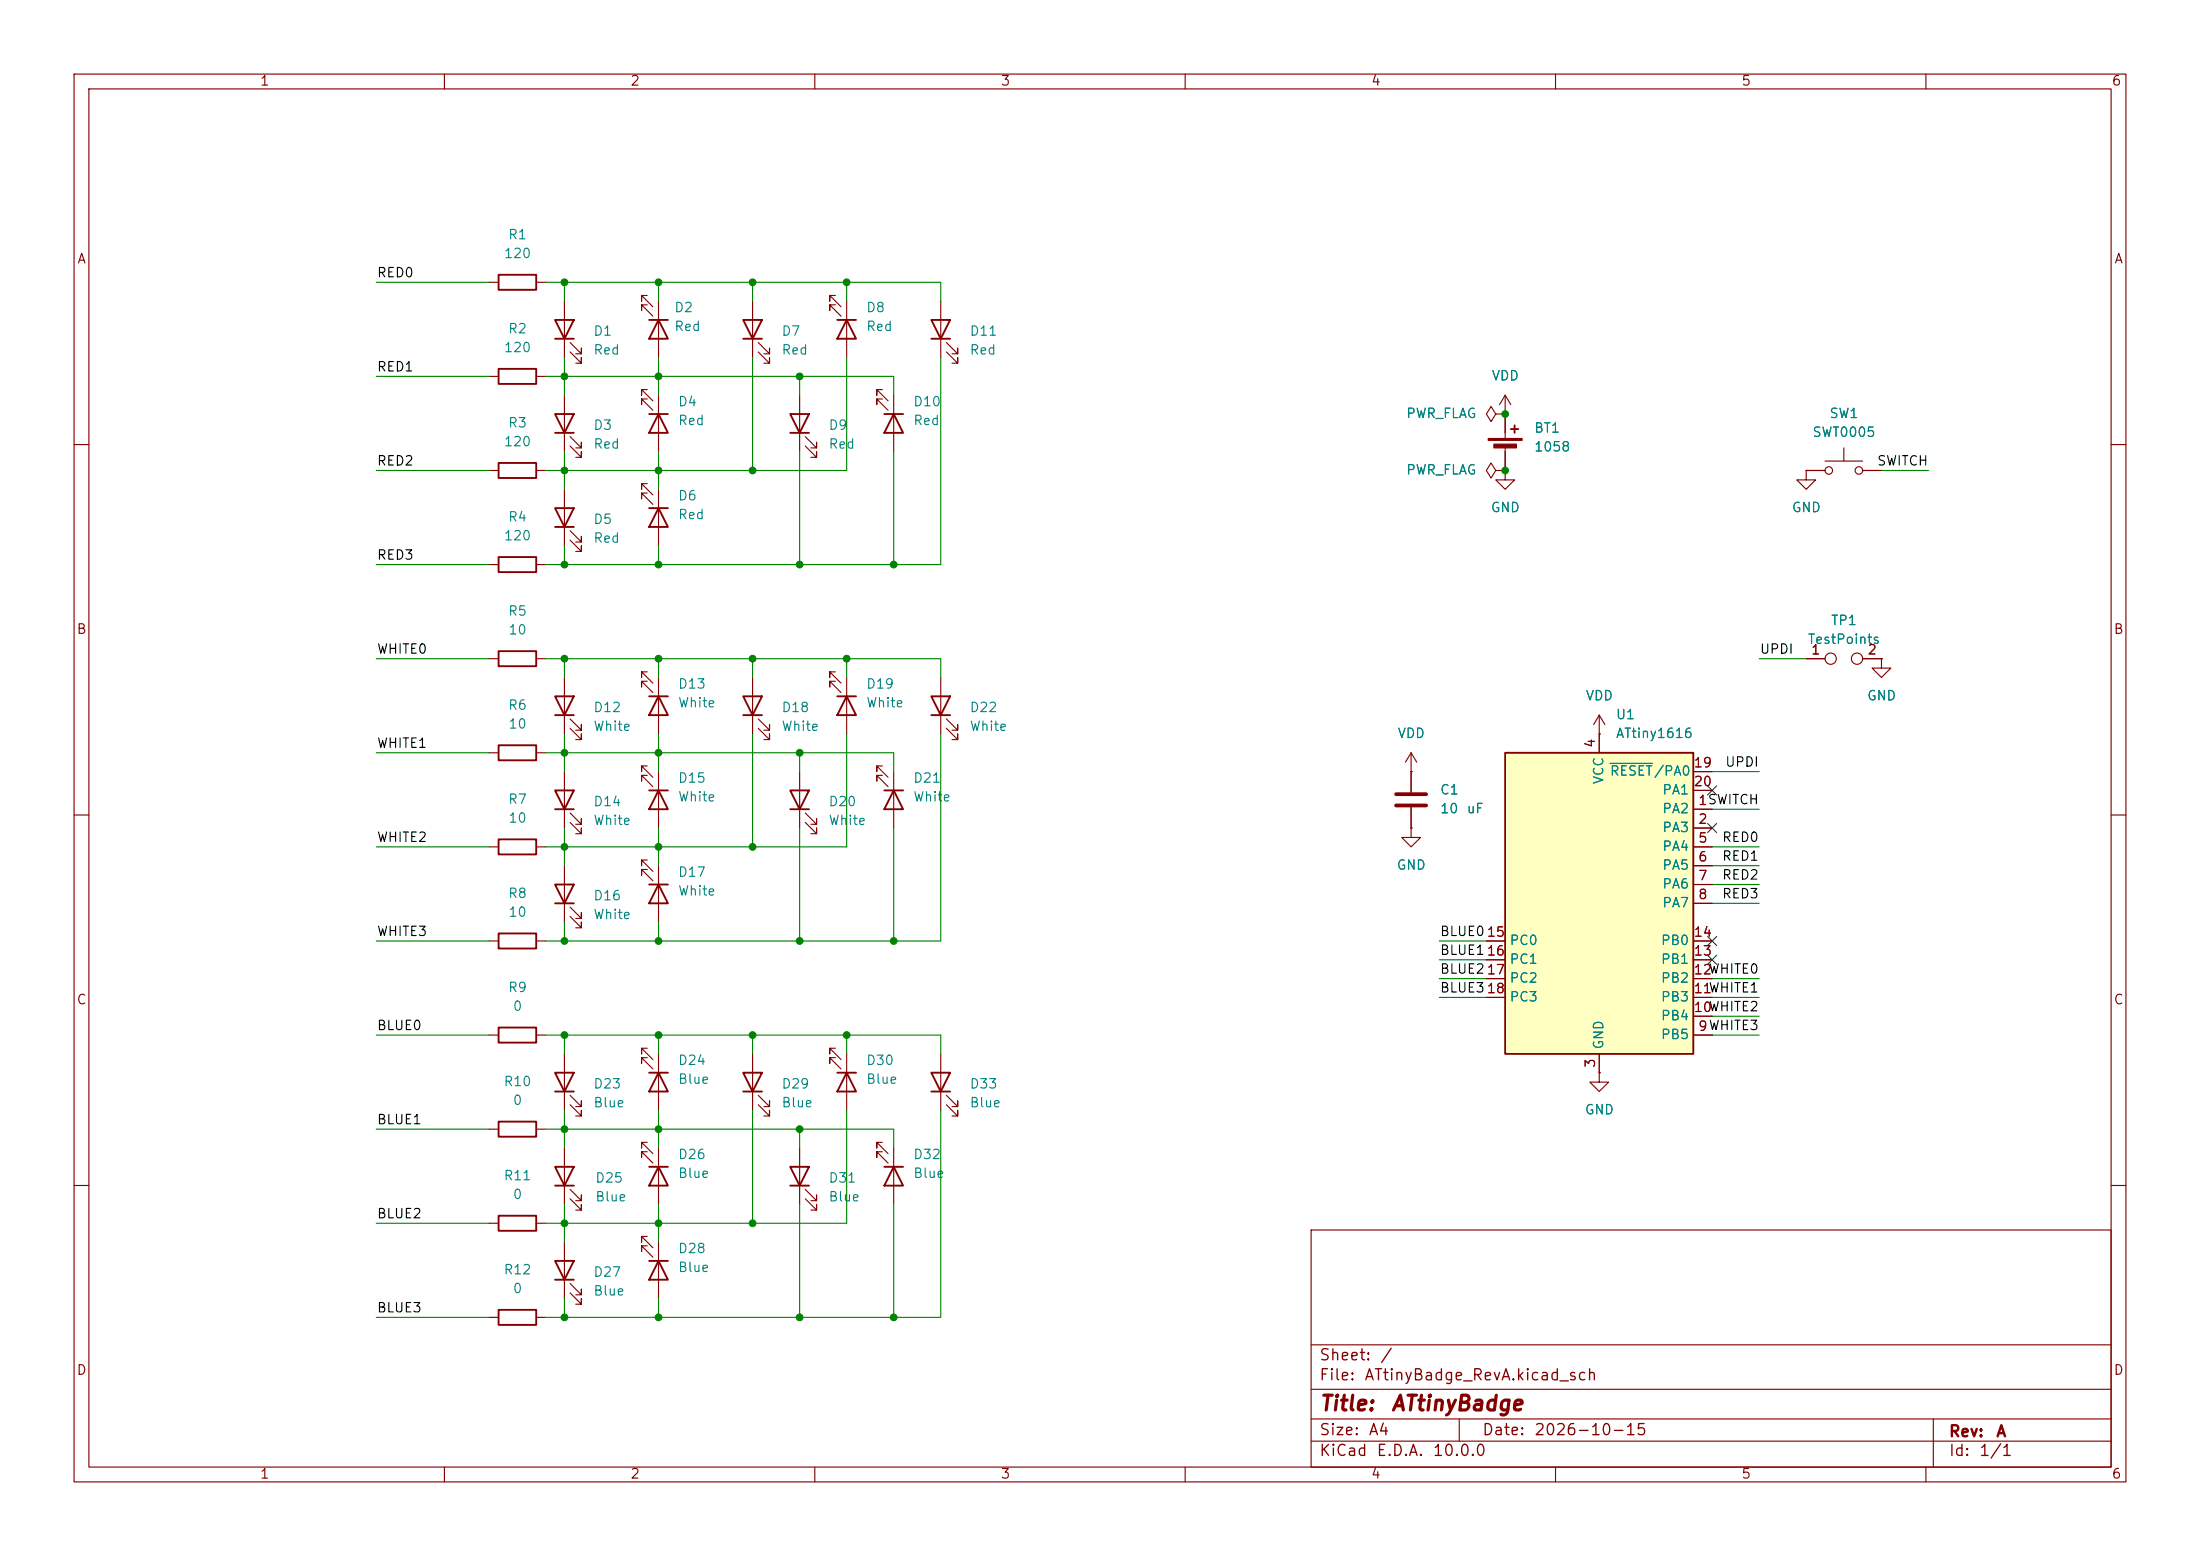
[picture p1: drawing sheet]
<svg xmlns="http://www.w3.org/2000/svg" width="297mm" height="210mm" viewBox="0 0 297 210" stroke-linecap="round" stroke-linejoin="round" font-family="sans-serif">
<g fill="none" stroke="#840000" stroke-width=".15">
<path d="M10 10h277v190h-277zM12 12h273v186h-273zM60 10v2M110 10v2M160 10v2M210 10v2M260 10v2M76.2 40.6v7.7M77 47.5l1.5 1.5v-.7v.7h-.8M77 46.2l1.5 1.6v-.8v.8h-.8M201.9 55.9l-.6-1-.6 1 .6 1 .6-1h1.3M203.2 55.9h.1"/>
<path d="M203.2 53.3v5.9M203.2 53.3l-.8 1.3M203.2 53.3l.8 1.3M10 60h2M201.9 63.5l-.6-1-.6 1 .6 1 .6-1h1.3M203.2 63.5v1.3h1.3l-1.3 1.2-1.3-1.2h1.3M203.2 63.5h.1M203.2 60.2v3.3M285 60h2M10 110h2M285 110h2M66 127h1.3"/>
<path d="M72.4 127h1.3M76.2 142.2v7.7M77 149.1l1.5 1.5v-.7v.7h-.8M77 147.8l1.5 1.6v-.8v.8h-.8M87.4 141.5h-.8v.7v-.7l1.5 1.5M87.4 142.7h-.8v.8v-.8l1.5 1.6M88.9 142.2v7.7M215.9 144.8v1.3h1.3l-1.3 1.2-1.3-1.2h1.3M215.9 144.8h.1M10 160h2M177 166h108v32h-108zM285 160h2"/>
<path d="M60 198v2M110 198v2M160 198v2M177 194.5h108M177 191.5h108M177 187.5h108M177 181.5h108M197 191.5v3M210 198v2M260 198v2M261 191.5v6.5"/>
</g>
<path d="M74.9 43.2h2.6l-1.3 2.5zM74.9 45.7h2.6M204 57.9h1M204.5 57.4v1M67.3 126h5.1v2h-5.1zM74.9 144.8h2.6l-1.3 2.5zM74.9 147.3h2.6M87.6 144.8h2.6M88.9 144.8l1.3 2.5h-2.6z" fill="none" stroke="#840000" stroke-width=".25"/>
<g fill="#840000" stroke="#840000" stroke-width=".15">
<path d="M200.9 59.2h4.6v.2h-4.6z"/>
<path d="M201.7 59.9h3v.6h-3z"/>
</g>
<path d="M203.2 101.6h25.4v40.6h-25.4z" fill="#ffffc2"/>
<g fill="none" stroke="#840000" stroke-width=".25">
<path d="M67.3 37.1h5.1v2h-5.1zM67.3 49.8h5.1v2h-5.1zM74.9 55.9h2.6l-1.3 2.5zM74.9 58.4h2.6M87.6 55.9h2.6M87.6 43.2h2.6M88.9 43.2l1.3 2.5h-2.6zM88.9 55.9l1.3 2.5h-2.6zM100.3 43.2h2.6l-1.3 2.5zM100.3 45.7h2.6M106.7 55.9h2.5l-1.3 2.5zM106.7 58.4h2.5"/>
<path d="M113 43.2h2.6M114.3 43.2l1.3 2.5h-2.6zM119.4 55.9h2.5M120.6 55.9l1.3 2.5h-2.5zM125.7 43.2h2.6l-1.3 2.5zM125.7 45.7h2.6M67.3 75.2h5.1v2h-5.1zM67.3 62.5h5.1v2h-5.1zM74.9 68.6h2.6l-1.3 2.5zM74.9 71.1h2.6M87.6 68.6h2.6M88.9 68.6l1.3 2.5h-2.6z"/>
<path d="M67.3 87.9h5.1v2h-5.1zM74.9 94h2.6l-1.3 2.5zM74.9 96.5h2.6M87.6 94h2.6M88.9 94l1.3 2.5h-2.6zM100.3 94h2.6l-1.3 2.5zM100.3 96.5h2.6M113 94h2.6M114.3 94l1.3 2.5h-2.6zM125.7 94h2.6l-1.3 2.5zM125.7 96.5h2.6M67.3 113.3h5.1v2h-5.1z"/>
<path d="M67.3 100.6h5.1v2h-5.1zM74.9 119.4h2.6l-1.3 2.5zM74.9 106.7h2.6l-1.3 2.5zM74.9 109.2h2.6M87.6 119.4h2.6M87.6 106.7h2.6M88.9 119.4l1.3 2.5h-2.6zM88.9 106.7l1.3 2.5h-2.6zM106.7 106.7h2.5l-1.3 2.5zM106.7 109.2h2.5M119.4 106.7h2.5M120.6 106.7l1.3 2.5h-2.5z"/>
<path d="M203.2 101.6h25.4v40.6h-25.4zM67.3 138.7h5.1v2h-5.1zM74.9 121.9h2.6M67.3 151.4h5.1v2h-5.1zM74.9 157.5h2.6l-1.3 2.5zM87.6 157.5h2.6M88.9 157.5l1.3 2.5h-2.6zM100.3 144.8h2.6l-1.3 2.5zM100.3 147.3h2.6M106.7 157.5h2.5l-1.3 2.5zM113 144.8h2.6M114.3 144.8l1.3 2.5h-2.6z"/>
<path d="M119.4 157.5h2.5M120.6 157.5l1.3 2.5h-2.5zM125.7 144.8h2.6l-1.3 2.5zM125.7 147.3h2.6M67.3 176.8h5.1v2h-5.1zM67.3 164.1h5.1v2h-5.1zM74.9 170.2h2.6l-1.3 2.5zM74.9 160h2.6M74.9 172.7h2.6M87.6 170.2h2.6M88.9 170.2l1.3 2.5h-2.6zM106.7 160h2.5"/>
</g>
<g fill="none" stroke="#840000" stroke-width=".15">
<path d="M66 38.1h1.3M72.4 38.1h1.3M87.4 39.9h-.8v.7v-.7l1.5 1.5M112.8 39.9h-.8v.7v-.7l1.5 1.5M66 50.8h1.3M72.4 50.8h1.3M76.2 53.3v7.7M77 58.9l1.5 1.6v-.8v.8h-.8M87.4 41.1h-.8v.8v-.8l1.5 1.6M87.4 52.6h-.8v.7v-.7l1.5 1.5M87.4 53.8h-.8v.8v-.8l1.5 1.6M88.9 40.6v7.7"/>
<path d="M88.9 53.3v7.7M101.6 40.6v7.7M102.4 47.5l1.5 1.5v-.7v.7h-.8M102.4 46.2l1.5 1.6v-.8v.8h-.8M107.9 53.3v7.7M108.7 58.9l1.5 1.6v-.8v.8h-.7M112.8 41.1h-.8v.8v-.8l1.5 1.6M114.3 40.6v7.7M119.1 52.6h-.7v.7v-.7l1.5 1.5M119.1 53.8h-.7v.8v-.8l1.5 1.6M120.6 53.3v7.7M127 40.6v7.7"/>
<path d="M127.8 47.5l1.5 1.5v-.7v.7h-.8M127.8 46.2l1.5 1.6v-.8v.8h-.8M203.2 55.9h.1M203.2 55.9v2.5M66 63.5h1.3M66 76.2h1.3M72.4 63.5h1.3M72.4 76.2h1.3M76.2 66v7.7M77 72.9l1.5 1.5v-.7v.7h-.8M77 71.6l1.5 1.6v-.8v.8h-.8M77 60.2l1.5 1.5v-.7v.7h-.8"/>
<path d="M87.4 65.3h-.8v.7v-.7l1.5 1.5M87.4 66.5h-.8v.8v-.8l1.5 1.6M88.9 66v7.7M108.7 60.2l1.5 1.5v-.7v.7h-.7M203.2 63.5h.1M203.2 61v2.5M243.8 63.5v1.3h1.3l-1.3 1.2-1.2-1.2h1.2M243.8 63.5h.1M243.8 63.5h2.6M246.4 62.2h5.1M248.9 60.5v1.7M251.5 63.5h2.5"/>
<path d="M66 88.9h1.3M72.4 88.9h1.3M76.2 91.4v7.7M77 98.3l1.5 1.5v-.7v.7h-.8M77 97l1.5 1.6v-.8v.8h-.8M87.4 90.7h-.8v.7v-.7l1.5 1.5M87.4 91.9h-.8v.8v-.8l1.5 1.6M88.9 91.4v7.7M101.6 91.4v7.7M102.4 98.3l1.5 1.5v-.7v.7h-.8M102.4 97l1.5 1.6v-.8v.8h-.8M112.8 90.7h-.8v.7v-.7l1.5 1.5"/>
<path d="M112.8 91.9h-.8v.8v-.8l1.5 1.6M114.3 91.4v7.7M127 91.4v7.7M127.8 98.3l1.5 1.5v-.7v.7h-.8M127.8 97l1.5 1.6v-.8v.8h-.8M215.9 99.1h.1M215.9 96.5v5.1M215.9 96.5l-.8 1.3M215.9 96.5l.8 1.3M243.8 88.9h2.6M251.5 88.9h2.5M254 88.9v1.3h1.3l-1.3 1.2-1.3-1.2h1.3"/>
<path d="M254 88.9h.1M66 114.3h1.3M66 101.6h1.3M72.4 114.3h1.3M72.4 101.6h1.3M76.2 104.1v7.7M76.2 116.8v7.7M77 111l1.5 1.5v-.7v.7h-.8M77 109.7l1.5 1.6v-.8v.8h-.8M87.4 116.1h-.8v.7v-.7l1.5 1.5M87.4 117.3h-.8v.8v-.8l1.5 1.6M87.4 103.4h-.8v.7v-.7l1.5 1.5"/>
<path d="M87.4 104.6h-.8v.8v-.8l1.5 1.6M88.9 104.1v7.7M88.9 116.8v7.7M107.9 104.1v7.7M108.7 111l1.5 1.5v-.7v.7h-.7M108.7 109.7l1.5 1.6v-.8v.8h-.7M119.1 103.4h-.7v.7v-.7l1.5 1.5M119.1 104.6h-.7v.8v-.8l1.5 1.6M120.6 104.1v7.7M190.5 111.8v1.2h1.3l-1.3 1.3-1.3-1.3h1.3M190.5 111.8h.1M190.5 104.1h.1"/>
<path d="M190.5 101.6v5.3M190.5 109v2.8M190.5 101.6l-.8 1.3M190.5 101.6l.8 1.3M228.6 109.2h2.5M228.6 111.8h2.5M228.6 114.3h2.5M228.6 116.8h2.5M228.6 119.4h2.5M228.6 104.1h2.5M228.6 106.7h2.5M66 139.7h1.3"/>
<path d="M72.4 139.7h1.3M77 123.7l1.5 1.5v-.7v.7h-.8M77 122.4l1.5 1.6v-.8v.8h-.8M200.7 134.6h2.5M200.7 132.1h2.5M200.7 129.5h2.5M200.7 127h2.5M228.6 121.9h2.5M228.6 139.7h2.5M228.6 137.2h2.5M228.6 134.6h2.5M228.6 132.1h2.5"/>
<path d="M228.6 129.5h2.5M228.6 127h2.5M66 152.4h1.3M72.4 152.4h1.3M76.2 154.9v7.7M87.4 154.2h-.8v.7v-.7l1.5 1.5M87.4 155.4h-.8v.8v-.8l1.5 1.6M88.9 154.9v7.7M101.6 142.2v7.7M102.4 149.1l1.5 1.5v-.7v.7h-.8M102.4 147.8l1.5 1.6v-.8v.8h-.8M107.9 154.9v7.7"/>
<path d="M112.8 141.5h-.8v.7v-.7l1.5 1.5M112.8 142.7h-.8v.8v-.8l1.5 1.6M114.3 142.2v7.7M119.1 154.2h-.7v.7v-.7l1.5 1.5M119.1 155.4h-.7v.8v-.8l1.5 1.6M120.6 154.9v7.7M127 142.2v7.7M127.8 149.1l1.5 1.5v-.7v.7h-.8M127.8 147.8l1.5 1.6v-.8v.8h-.8M215.9 144.8h.1M215.9 142.2v2.6M66 177.8h1.3"/>
<path d="M66 165.1h1.3M72.4 177.8h1.3M72.4 165.1h1.3M76.2 167.6v7.7M77 161.8l1.5 1.5v-.7v.7h-.8M77 160.5l1.5 1.6v-.8v.8h-.8M77 174.5l1.5 1.5v-.7v.7h-.8M77 173.2l1.5 1.6v-.8v.8h-.8M87.4 166.9h-.8v.7v-.7l1.5 1.5M87.4 168.1h-.8v.8v-.8l1.5 1.6M88.9 167.6v7.7M108.7 161.8l1.5 1.5v-.7v.7h-.7"/>
<path d="M108.7 160.5l1.5 1.6v-.8v.8h-.7"/>
<circle cx="246.9" cy="63.5" r=".51"/>
<circle cx="251" cy="63.5" r=".51"/>
<circle cx="247.1" cy="88.9" r=".76"/>
<circle cx="250.7" cy="88.9" r=".76"/>
</g>
<path d="M217.4 103h5.7" fill="none" stroke="#008484" stroke-width=".15"/>
<path d="M188.5 107.2h4M188.5 108.7h4" fill="none" stroke="#840000" stroke-width=".51"/>
<g fill="none" stroke="#008400" stroke-width=".15">
<path d="M50.8 38.1h15.2M73.7 38.1h53.3v2.5M76.2 38.1v2.5M88.9 38.1v2.5M101.6 38.1v2.5M114.3 38.1v2.5M50.8 50.8h15.2M73.7 50.8h46.9v2.5M76.2 48.3v5M88.9 48.3v5M101.6 48.3v15.2M107.9 50.8v2.5"/>
<path d="M114.3 48.3v15.2h-40.6M127 48.3v27.9h-53.3M50.8 63.5h15.2M50.8 76.2h15.2M76.2 61v5M76.2 73.7v2.5M88.9 61v5M88.9 73.7v2.5M107.9 61v15.2M120.6 61v15.2M254 63.5h6.3M50.8 88.9h15.2"/>
<path d="M73.7 88.9h53.3v2.5M76.2 88.9v2.5M76.2 99.1v5M88.9 88.9v2.5M88.9 99.1v5M101.6 88.9v2.5M101.6 99.1v15.2M114.3 88.9v2.5M114.3 99.1v15.2h-40.6M127 99.1v27.9h-53.3M237.5 88.9h6.3M50.8 101.6h15.2"/>
<path d="M50.8 114.3h15.2M73.7 101.6h46.9v2.5M76.2 111.8v5M88.9 111.8v5M107.9 101.6v2.5M107.9 111.8v15.2M120.6 111.8v15.2M231.1 116.8h6.4M231.1 114.3h6.4M231.1 109.2h6.4M231.1 104.1h6.4M231.1 119.4h6.4"/>
<path d="M50.8 139.7h15.2M50.8 127h15.2M73.7 139.7h53.3v2.5M76.2 124.5v2.5M76.2 139.7v2.5M88.9 124.5v2.5M88.9 139.7v2.5M101.6 139.7v2.5M114.3 139.7v2.5M194.3 127h6.4M194.3 129.5h6.4M194.3 134.6h6.4"/>
<path d="M194.3 132.1h6.4M231.1 139.7h6.4M231.1 121.9h6.4M231.1 137.2h6.4M231.1 134.6h6.4M231.1 132.1h6.4M50.8 152.4h15.2M73.7 152.4h46.9v2.5M76.2 149.9v5M88.9 149.9v5M101.6 149.9v15.2M107.9 152.4v2.5"/>
<path d="M114.3 149.9v15.2h-40.6M127 149.9v27.9h-53.3M50.8 165.1h15.2M50.8 177.8h15.2M76.2 162.6v5M76.2 175.3v2.5M88.9 162.6v5M88.9 175.3v2.5M107.9 162.6v15.2M120.6 162.6v15.2"/>
</g>
<path d="M230.5 106.1l1.2 1.2M230.5 111.2l1.2 1.2M231.7 106.1l-1.2 1.2M231.7 111.2l-1.2 1.2M230.5 128.9l1.2 1.2M230.5 126.4l1.2 1.2M231.7 128.9l-1.2 1.2M231.7 126.4l-1.2 1.2" fill="none" stroke="#000084" stroke-width=".15"/>
<g fill="#008400" stroke="#008400" stroke-width=".14">
<circle cx="88.9" cy="177.8" r=".46"/>
<circle cx="76.2" cy="177.8" r=".46"/>
<circle cx="76.2" cy="139.7" r=".46"/>
<circle cx="88.9" cy="139.7" r=".46"/>
<circle cx="76.2" cy="165.1" r=".46"/>
<circle cx="76.2" cy="152.4" r=".46"/>
<circle cx="101.6" cy="139.7" r=".46"/>
<circle cx="88.9" cy="152.4" r=".46"/>
<circle cx="120.6" cy="177.8" r=".46"/>
<circle cx="107.9" cy="177.8" r=".46"/>
<circle cx="120.6" cy="127" r=".46"/>
<circle cx="114.3" cy="139.7" r=".46"/>
<circle cx="107.9" cy="152.4" r=".46"/>
<circle cx="88.9" cy="165.1" r=".46"/>
<circle cx="101.6" cy="165.1" r=".46"/>
<circle cx="76.2" cy="101.6" r=".46"/>
<circle cx="76.2" cy="114.3" r=".46"/>
<circle cx="76.2" cy="88.9" r=".46"/>
<circle cx="76.2" cy="76.2" r=".46"/>
<circle cx="101.6" cy="88.9" r=".46"/>
<circle cx="107.9" cy="101.6" r=".46"/>
<circle cx="114.3" cy="88.9" r=".46"/>
<circle cx="107.9" cy="76.2" r=".46"/>
<circle cx="101.6" cy="63.5" r=".46"/>
<circle cx="114.3" cy="38.1" r=".46"/>
<circle cx="88.9" cy="38.1" r=".46"/>
<circle cx="101.6" cy="38.1" r=".46"/>
<circle cx="107.9" cy="50.8" r=".46"/>
<circle cx="88.9" cy="50.8" r=".46"/>
<circle cx="76.2" cy="38.1" r=".46"/>
<circle cx="76.2" cy="50.8" r=".46"/>
<circle cx="88.9" cy="63.5" r=".46"/>
<circle cx="76.2" cy="63.5" r=".46"/>
<circle cx="88.9" cy="76.2" r=".46"/>
<circle cx="120.6" cy="76.2" r=".46"/>
<circle cx="88.9" cy="127" r=".46"/>
<circle cx="76.2" cy="127" r=".46"/>
<circle cx="107.9" cy="127" r=".46"/>
<circle cx="88.9" cy="101.6" r=".46"/>
<circle cx="88.9" cy="88.9" r=".46"/>
<circle cx="88.9" cy="114.3" r=".46"/>
<circle cx="101.6" cy="114.3" r=".46"/>
<circle cx="203.2" cy="55.9" r=".46"/>
<circle cx="203.2" cy="63.5" r=".46"/>
</g>
<g font-size="2" fill="#840000">
<text x="178" y="190.9">Title:</text>
<text x="187.7" y="190.9">ATtinyBadge</text>
</g>
<g font-size="1.5" fill="#840000">
<text x="178" y="184">Sheet:</text>
<text x="186.2" y="184">/</text>
<text x="178" y="186.7">File:</text>
<text x="184.1" y="186.7">ATtinyBadge_RevA.kicad_sch</text>
<text x="178" y="196.9">KiCad</text>
<text x="178" y="194.1">Size:</text>
<text x="184.7" y="194.1">A4</text>
<text x="185.7" y="196.9">E.D.A.</text>
<text x="193.3" y="196.9">10.0.0</text>
<text x="200" y="194.1">Date:</text>
<text x="207" y="194.1">2026-10-15</text>
<text x="263" y="194.3">Rev:</text>
<text x="263" y="196.9">Id:</text>
<text x="267.1" y="196.9">1/1</text>
<text x="269.4" y="194.3">A</text>
</g>
<g font-size="1.3" fill="#840000">
<text x="35" y="11.9">1</text>
<text x="85" y="11.9">2</text>
<text x="135" y="11.9">3</text>
<text x="185" y="11.9">4</text>
<text x="235" y="11.9">5</text>
<text x="285" y="11.9">6</text>
<text x="10.3" y="35.9">A</text>
<text x="285.3" y="35.9">A</text>
<text x="10.3" y="85.9">B</text>
<text x="244.4" y="88.6">1</text>
<text x="252" y="88.6">2</text>
<text x="285.3" y="85.9">B</text>
<text x="215.6" y="101" transform="rotate(-90 215.6 101)">4</text>
<text x="228.6" y="103.9">19</text>
<text x="228.6" y="106.4">20</text>
<text x="229.2" y="109">1SWITCH</text>
<text x="229.2" y="111.5">2</text>
<text x="229.2" y="109">1</text>
<text x="229.2" y="114">5</text>
<text x="229.2" y="116.6">6</text>
<text x="229.2" y="119.1">7</text>
<text x="229.2" y="121.7">8</text>
<text x="200.6" y="126.7">15</text>
<text x="200.6" y="129.3">16</text>
<text x="200.6" y="131.8">17</text>
<text x="228.6" y="131.8">12WHITE0</text>
<text x="228.6" y="129.3">13</text>
<text x="228.6" y="126.7">14</text>
<text x="228.6" y="131.8">12</text>
<text x="10.3" y="135.9">C</text>
<text x="200.6" y="134.4">18</text>
<text x="228.6" y="136.9">10WHITE2</text>
<text x="228.6" y="134.4">11WHITE1</text>
<text x="228.6" y="136.9">10</text>
<text x="228.6" y="134.4">11</text>
<text x="285.3" y="135.9">C</text>
<text x="229.2" y="139.4">9WHITE3</text>
<text x="229.2" y="139.4">9</text>
<text x="215.6" y="144.2" transform="rotate(-90 215.6 144.2)">3</text>
<text x="10.3" y="185.9">D</text>
<text x="285.3" y="185.9">D</text>
<text x="35" y="199.9">1</text>
<text x="85" y="199.9">2</text>
<text x="135" y="199.9">3</text>
<text x="185" y="199.9">4</text>
<text x="235" y="199.9">5</text>
<text x="285" y="199.9">6</text>
</g>
<g font-size="1.3" fill="#008484">
<text x="67.9" y="35.2">120</text>
<text x="68.5" y="32.6">R1</text>
<text x="67.9" y="47.9">120</text>
<text x="68.5" y="45.3">R2</text>
<text x="80" y="45.6">D1</text>
<text x="90.9" y="42.5">D2</text>
<text x="90.9" y="45">Red</text>
<text x="105.4" y="45.6">D7</text>
<text x="116.8" y="42.5">D8</text>
<text x="116.8" y="45">Red</text>
<text x="130.8" y="45.6">D11</text>
<text x="80" y="48.2">Red</text>
<text x="105.4" y="48.2">Red</text>
<text x="130.8" y="48.2">Red</text>
<text x="201.3" y="51.7">VDD</text>
<text x="68.5" y="58">R3</text>
<text x="80" y="58.3">D3</text>
<text x="91.4" y="55.2">D4</text>
<text x="91.4" y="57.7">Red</text>
<text x="111.8" y="58.3">D9</text>
<text x="123.2" y="55.2">D10</text>
<text x="123.2" y="57.7">Red</text>
<text x="189.7" y="56.7">PWR_FLAG</text>
<text x="207" y="58.7">BT1</text>
<text x="244.6" y="59.3">SWT0005</text>
<text x="246.9" y="56.7">SW1</text>
<text x="67.9" y="60.6">120</text>
<text x="80" y="60.9">Red</text>
<text x="111.8" y="60.9">Red</text>
<text x="189.7" y="64.4">PWR_FLAG</text>
<text x="207" y="61.3">1058</text>
<text x="68.5" y="70.7">R4</text>
<text x="80" y="71">D5</text>
<text x="91.4" y="67.9">D6</text>
<text x="91.4" y="70.4">Red</text>
<text x="201.2" y="69.4">GND</text>
<text x="241.8" y="69.4">GND</text>
<text x="67.9" y="73.3">120</text>
<text x="80" y="73.6">Red</text>
<text x="68.5" y="83.4">R5</text>
<text x="68.5" y="86">10</text>
<text x="244" y="87.2">TestPoints</text>
<text x="247.1" y="84.7">TP1</text>
<text x="91.4" y="95.8">White</text>
<text x="91.4" y="93.3">D13</text>
<text x="116.8" y="95.8">White</text>
<text x="116.8" y="93.3">D19</text>
<text x="214" y="94.8">VDD</text>
<text x="252" y="94.8">GND</text>
<text x="68.5" y="96.1">R6</text>
<text x="68.5" y="98.7">10</text>
<text x="80" y="99">White</text>
<text x="80" y="96.4">D12</text>
<text x="105.4" y="99">White</text>
<text x="105.4" y="96.4">D18</text>
<text x="130.8" y="99">White</text>
<text x="130.8" y="96.4">D22</text>
<text x="188.6" y="99.9">VDD</text>
<text x="218.1" y="99.9">ATtiny1616</text>
<text x="218.1" y="97.4">U1</text>
<text x="91.4" y="106">D15</text>
<text x="123.2" y="106">D21</text>
<text x="194.3" y="107.5">C1</text>
<text x="216.8" y="105.9" transform="rotate(-90 216.8 105.9)">VCC</text>
<text x="217.2" y="105">RESET/PA0</text>
<text x="224.3" y="107.5">PA1</text>
<text x="68.5" y="108.8">R7</text>
<text x="68.5" y="111.4">10</text>
<text x="80" y="111.7">White</text>
<text x="80" y="109.1">D14</text>
<text x="91.4" y="108.5">White</text>
<text x="111.8" y="111.7">White</text>
<text x="111.8" y="109.1">D20</text>
<text x="123.2" y="108.5">White</text>
<text x="194.3" y="110.1">10</text>
<text x="197.9" y="110.1">uF</text>
<text x="224.3" y="110.1">PA2</text>
<text x="224.3" y="112.6">PA3</text>
<text x="91.4" y="118.7">D17</text>
<text x="188.5" y="117.7">GND</text>
<text x="224.3" y="115.2">PA4</text>
<text x="224.3" y="117.7">PA5</text>
<text x="68.5" y="121.5">R8</text>
<text x="68.5" y="124.1">10</text>
<text x="80" y="124.4">White</text>
<text x="80" y="121.8">D16</text>
<text x="91.4" y="121.2">White</text>
<text x="224.3" y="120.2">PA6</text>
<text x="224.3" y="122.8">PA7</text>
<text x="203.7" y="127.9">PC0</text>
<text x="203.7" y="130.4">PC1</text>
<text x="224.1" y="130.4">PB1</text>
<text x="224.1" y="127.9">PB0</text>
<text x="68.5" y="134.2">R9</text>
<text x="69.1" y="136.8">0</text>
<text x="203.7" y="132.9">PC2</text>
<text x="203.7" y="135.5">PC3</text>
<text x="224.1" y="135.5">PB3</text>
<text x="224.1" y="132.9">PB2</text>
<text x="216.8" y="141.7" transform="rotate(-90 216.8 141.7)">GND</text>
<text x="224.1" y="140.6">PB5</text>
<text x="224.1" y="138">PB4</text>
<text x="67.9" y="146.9">R10</text>
<text x="69.1" y="149.5">0</text>
<text x="80" y="147.2">D23</text>
<text x="80" y="149.8">Blue</text>
<text x="91.4" y="144.1">D24</text>
<text x="91.4" y="146.6">Blue</text>
<text x="105.4" y="147.2">D29</text>
<text x="105.4" y="149.8">Blue</text>
<text x="116.8" y="144.1">D30</text>
<text x="116.8" y="146.6">Blue</text>
<text x="130.8" y="147.2">D33</text>
<text x="130.8" y="149.8">Blue</text>
<text x="213.9" y="150.7">GND</text>
<text x="67.9" y="159.6">R11</text>
<text x="80.3" y="159.9">D25</text>
<text x="91.4" y="156.8">D26</text>
<text x="91.4" y="159.3">Blue</text>
<text x="111.8" y="159.9">D31</text>
<text x="123.2" y="156.8">D32</text>
<text x="123.2" y="159.3">Blue</text>
<text x="69.1" y="162.2">0</text>
<text x="80.3" y="162.5">Blue</text>
<text x="111.8" y="162.5">Blue</text>
<text x="67.9" y="172.3">R12</text>
<text x="80" y="172.6">D27</text>
<text x="91.4" y="169.5">D28</text>
<text x="91.4" y="172">Blue</text>
<text x="69.1" y="174.9">0</text>
<text x="80" y="175.2">Blue</text>
</g>
<g font-size="1.3">
<text x="50.8" y="37.8">RED0</text>
<text x="50.8" y="50.5">RED1</text>
<text x="50.8" y="63.2">RED2</text>
<text x="253.3" y="63.2">SWITCH</text>
<text x="50.8" y="75.9">RED3</text>
<text x="50.8" y="88.6">WHITE0</text>
<text x="237.5" y="88.6">UPDI</text>
<text x="50.8" y="101.3">WHITE1</text>
<text x="232.8" y="103.8">UPDI</text>
<text x="50.8" y="114">WHITE2</text>
<text x="232.4" y="114">RED0</text>
<text x="232.4" y="119">RED2</text>
<text x="232.4" y="116.5">RED1</text>
<text x="232.4" y="121.6">RED3</text>
<text x="50.8" y="126.7">WHITE3</text>
<text x="194.3" y="131.7">BLUE2</text>
<text x="194.3" y="129.2">BLUE1</text>
<text x="194.3" y="126.7">BLUE0</text>
<text x="194.3" y="134.3">BLUE3</text>
<text x="50.8" y="139.4">BLUE0</text>
<text x="50.8" y="152.1">BLUE1</text>
<text x="50.8" y="164.8">BLUE2</text>
<text x="50.8" y="177.5">BLUE3</text>
</g>
</svg>
